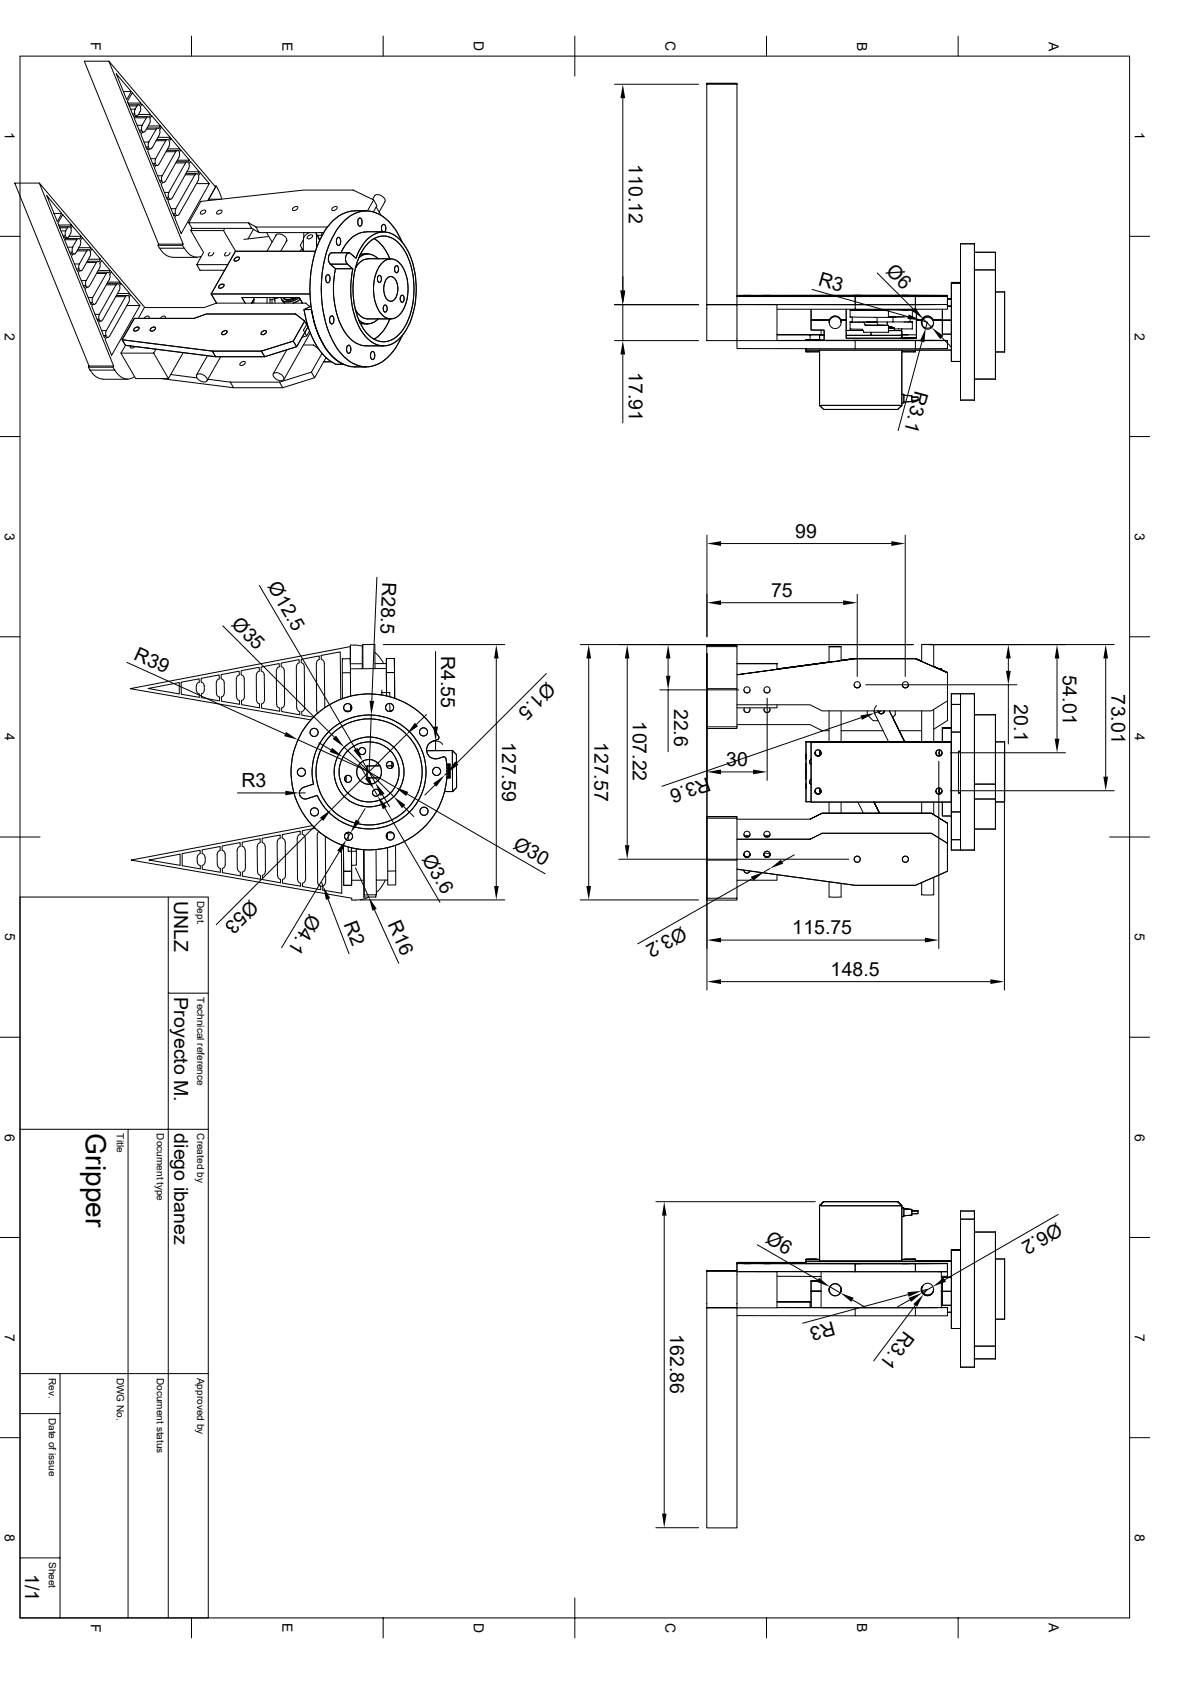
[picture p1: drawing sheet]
<svg xmlns="http://www.w3.org/2000/svg" width="297mm" height="420mm" viewBox="0 0 297 420" stroke-linecap="round" stroke-linejoin="round" font-family="sans-serif">
<g fill="none" stroke="#000" stroke-width=".25">
<path d="M5 14h276.9v390h-276.9zM27.2 15.3l18.5 45.7h-6.1M47.8 9v5M95.6 9v5M143.5 9v10M191.3 9v5M239.1 9v5M30.8 22.9h2l-3.8-4.5 2.6 6.5 1.2-2M32 25.7h3.2l-2.2-2.5-1.2 2.1 1.5 3.7 .4-.6M32.1 26.2h2.5M32.3 26.5h1.9l-.5 .8M32.6 27.3h1.1"/>
<path d="M33.1 28.4h.6M33.5 29.4h3M33.7 29.1h3.3M33.7 27.3l-.1 .5 .1 .6M33.8 29h.3M33.9 28.8l-.4 .7 1.5 3.7 .4-.7M34.5 28.6l-.3 .3-.4-.1M34.6 28.6h3l-2.2-2.6-.3 .7v1l-.6 1M34.7 32.5h.7M34.9 26.3l-.4-.1-.3 .3M35.2 25.7l-.4 .6M35.5 31.3l-.2 .6 .1 .6"/>
<path d="M35.5 33h.4M35.6 32.9l-.4 .7 1.5 3.7 .3-.6M36.4 36.7h.6M36.5 32.3h2.5M36.5 29.4l-1 1.9h-1.3M36.7 32h2.7M37.2 35.5l-.2 .6 .1 .6M37.2 37.2h.3M37.3 29.3l-.4-.1-.3 .3M37.4 29.6l.4-.7 2.2 2.6h-3M37.4 29.6l.1 .7-.2 .5-1.2 2.1h-.5M37.6 28.6l-.4 .7"/>
<path d="M37.9 36.9l-.3 .3-.3-.2-.4 .8 1.5 3.7 .3-.6M38.9 39.7l-.2 .5 .1 .7M38.9 35.1h2.5l-2.6 4.5h-1.2M39 32.3l-1.9 3.2h-1.2M39.1 34.8h2.7M39.8 33.7l-1.8 3.2M39.8 32.4l.1 .7-.1 .5M39.9 32.4l.4-.7 2.2 2.6h-3.1M40 31.5l-.3 .6-.4-.1-.3 .3M41.4 37.9h2.5l-3.4 6M41.6 37.5h2.7M42.2 36.5l-2.5 4.5"/>
<path d="M42.2 35.3l.1 .6-.1 .6M42.3 35.3l.4-.7 2.2 2.6h-3.1M42.5 34.3l-.4 .7-.4-.2-.3 .3M44.7 39.2l.1-.5-.1-.6 .4-.7 2.2 2.6h-3M44.7 39.3l-3.4 6M44.9 37.2l-.3 .5-.4-.1-.3 .3M153.4 21h21M155.4 24.5v48.1M176.4 21v55.1h7.5M176.4 21v-.2h7.5v.2M176.4 21h7.5M183.9 21v55.1h-7.5v8.9h7.5v2l29.5 .1v-2.1h-19.5"/>
<path d="M0 59h5M9.8 45.7l18.6 45.7h-6.2M13.5 53.3h1.9l-3.7-4.4 2.6 6.4 1.1-2M14.6 56.2h3.3l-2.2-2.6-1.3 2.1 1.6 3.8 .3-.6h-.6M14.8 56.6h2.4M14.9 56.9h1.9l-.4 .8h-1.2M16.2 59.9h3l-1.1 1.8h-1.2M16.3 59.6h3.3M16.4 57.7l-.1 .6v.6M16.4 59.4h.4M17.5 56.8l-.4-.2-.3 .3M17.6 58.3l.2-.6-.1-.6 .4-.7 2.2 2.6h-3.1"/>
<path d="M17.7 58.3l-.7 1-.5-.1-.4 .7 1.6 3.7 .3-.7h-.6M17.9 56.2l-.4 .5M20.3 59l-.4 .7-.4-.1-.3 .3M38.1 40.9h.6M38.9 41.3h.3M39.3 43.9h1.2M39.6 41l-.3 .3-.4-.1-.4 .7 1.5 3.7 .4-.5M39.8 45.1h.6M40.5 43.9l-.2 .5 .1 .7M40.5 45.6h.4M40.6 45.5l-.4 .6 1.5 3.7 .3-.5M41.2 45.3l-.3 .3-.3-.2"/>
<path d="M41.5 49.3h.5M42.2 48.1l-.2 .5 .1 .7M42.2 49.8h.3M42.9 49.4l-.3 .3-.4-.1-.3 .6 1.5 3.8 .4-.7M43.2 53.3h.6M43.6 54.4h.1M43.9 40.7h2.4l-4.2 7.3h-1.1M43.9 52.2l-.2 .5 .1 .6M43.9 53.8h.4M44 40.4h2.7M46.2 43.6h2.4l-4.7 8.5h-1.2M46.4 43.3h2.7"/>
<path d="M47 40.6l-.4-.2-.3 .3M47.1 42.1l.1-1.2 .3-.6 2.2 2.6h-3M47.1 42.1l-4.1 7.4M47.1 55.6h14.9l.8 1.4h-14.9M47.3 40l-.3 .5M47.6 57.6l3.2 5.4-1.7 3.1 .8 1.4h6.2M47.9 57l-.3 .6h8.2M49.5 45l-4.8 8.5-.3 .3-.4-.1-.4 .7 1.6 3.9 7-12.5M49.7 42.9l-.3 .6-.4-.1-.3 .3M49.9 43.1v.1M50 43.2l-.5 .7 .1 .6-.2 .5M50 43.1l2.2 2.7h-3.2"/>
<path d="M50.2 52.8l.6-.3h.4a.73 .73 0 0 1-.3 .8 .73 .73 0 0 1-.9-.1zM52.1 49.7l1.7-3-26.6-31.4h-6.2l18.6 45.7M52.1 49.7h3M52.1 49.7l-.2 .4M53.6 46.4h.4l-1.9 3.3M54 46.4l.9 1.9 .4 1.4M54.2 52.8l.7-.3h.4a.73 .73 0 0 1-.3 .8 .73 .73 0 0 1-.9-.1zM55.8 57.6l3 5.1M56.1 57l-.3 .6M62 55.6l1.9 1.1 .8 1.4-1.9-1.1M63.2 57.3l-1.3 2.3M63.9 56.7h17.8"/>
<path d="M64.7 58.1h16.1M66.5 58.1l1.4 2.4M67.1 59.1l-6.2 .7M68.8 58.9a1.28 1.28 0 0 1 2.1 0l.7 1-.2 .5M69 58.5l-2.4 4.2M73.2 51.9l.6-.3h.4a.73 .73 0 0 1-.3 .9 .73 .73 0 0 1-.9-.2zM75.7 59.9l-.8 1.4 .6 1h.2M75.8 58.1v1.2M76.8 59l.7-.4 .4 .1a.73 .73 0 0 1-.3 .8 .73 .73 0 0 1-.9-.1zM77 58.1h.1M77.1 58.1a2.07 2.07 0 0 0-1.4 1.6v3M78.8 58.1l.2 .5"/>
<path d="M78.9 58.3l.7 1.2M79.2 58.8h1.1M79.6 59.5l.1 .3M80.3 58.1v.8M83 51.9l.6-.3h.4a.73 .73 0 0 1-.3 .9 .73 .73 0 0 1-.9-.2zM84.1 59.5l.3-.2a1.13 1.13 0 0 1 .6 1 1.13 1.13 0 0 1-.6 1 1.49 1.49 0 0 1-.3-1.8zM88.6 52.6h2.8M88.6 52.7a9.2 9.2 0 0 0-7.4 4.7 30.4 30.4 0 0 0-2.5 24 15.3 15.3 0 0 0 6.7 9.4 9.8 9.8 0 0 0 6 .8M89.5 54.7l.2-.3a1.13 1.13 0 0 1 .7 1.1 1.13 1.13 0 0 1-.7 1 1.49 1.49 0 0 1-.2-1.8zM91.4 57.9h4.3M91.4 57.9a7.1 7.1 0 0 0-5.9 4.5l-.4 .7M91.7 52.6l1.6-2.7 .8 1.5-.9 1.5"/>
<path d="M93.3 49.9l-5.2-2.4h-12.2l-25.8 2.8-3 5.3 .8 1.4M93.3 59.6a9.5 9.5 0 0 1 4 5M93.5 48.9a1.75 1.75 0 0 1 2.6 1.3v.1M93.5 48.9l-.5 .9M93.9 51.7l1.1 1.9M95.4 57.8a1.06 1.06 0 0 1 .5-1.8 1.44 1.44 0 0 1 .2 1.9M96.1 50.3l-1.5 2.7M281.9 59h5M18.2 61.8l-.2 .5 .1 .6M18.2 63.4h.3M18.9 63.1l-.3 .3-.4-.1-.4 .8 1.5 3.7 .4-.7M19.1 67.1h.6"/>
<path d="M19.2 62.7h2.4l-1.8 3.2h-1.2M19.4 62.4h2.7M19.8 66l-.2 .5 .1 .6M19.9 67.6h.3M20 61.2l.2-.5-.1-.7 .4-.7 2.2 2.5h-3M20 61.3l-1 1.8M20.3 70.1h1.2M21.5 70.1l-.2 .5 .1 .6M21.5 71.8h.4M21.6 65.5h2.4l-2.5 4.6M21.6 71.6l-.4 .7 1.5 3.8 .3-.6h-.5M21.8 65.2h2.7"/>
<path d="M22.3 71.4l-.3 .3-.4-.1M22.4 64.1l-2 3.5-.5-.1-.4 .7 1.5 3.7 .4-.6h-.6M22.4 64.1l.2-.6-.1-.6 .4-.8 2.2 2.6h-3M22.7 61.8l-.3 .7-.4-.1-.3 .3M23.2 74.3l-.2 .6 .1 .6M23.2 76h.3M23.9 75.7l-.3 .3-.4-.1-.3 .6 1.5 3.7 .3-.5M24.1 68.3h2.4l-3.4 6h-1.1M24.2 79.7h.5M24.3 68h2.6M24.5 67.6h3l-2.1-2.6-.5 .7v1.1l-2.6 4.7M24.8 65.4l-.4-.1-.3 .3"/>
<path d="M24.8 78.5l-.2 .6 .1 .6M25.1 64.7l-.4 .7M26.5 71.1h2.5l-4.2 7.4h-1.1M26.7 70.8h2.7M27.4 68.5v1l-3.5 6.2M27.4 68.5l.4-.6 2.2 2.5h-3.1M27.5 67.6l-.3 .6-.4-.2-.3 .3M28.9 74.1h2.4l-4.8 8.4h-1.1M29.1 73.8h2.7M29.3 73.3h3.1l-2.2-2.6-.4 .6v1l-4.2 7.6-.3 .3-.4-.1-.3 .5 1.5 3.8 .4-.6M29.7 71l-.4-.1-.3 .3M30 70.4l-.3 .6"/>
<path d="M32 73.9l-.3-.1-.3 .3M32.1 75.4l.2-.5-.1-.6 .4-.7 2.3 2.7h-3.2M32.1 75.5l-4.8 8.4-.3 .3-.4-.1-.3 .7M32.4 73.3l-.4 .6M34.9 76.3l-7 12.4-1.7-3.9M35.9 79.5a.81 .81 0 0 1 1.4-.3l-.1 .3M36.2 76.8l-26.4-31.1h-6.1l18.5 45.7M39.4 61.3l.4 .7M39.6 61l-.2 .3h6.2l.1-.3M39.8 61.9a4 4 0 0 0 3.3 2.3M40 79.5a.81 .81 0 0 1 1.3-.3l-.1 .3M43.1 64.3h6.1"/>
<path d="M45.6 61.3l.3 .7h-6.1M46 61.9a3.5 3.5 0 0 0 4.2 2.1M49.1 66.1h7.8M52.4 63l-.4 .5a.62 .62 0 0 0 .6 .5 .62 .62 0 0 0 .6-.5l.1-.5M54.7 71.3l.7-.3h.4a.73 .73 0 0 1-.3 .8 .73 .73 0 0 1-.9-.1zM56.4 63l-.4 .5a.62 .62 0 0 0 .7 .5 .62 .62 0 0 0 .5-.5l.2-.5M58.6 64.6l.6-.4h.4a.73 .73 0 0 1-.3 .9 .73 .73 0 0 1-.9-.2zM58.8 62.7h19.9M58.8 62.7l-6.1 10.7M61.2 75.7l-.8-1.4h14.3l.8 1.4M63.4 74.7l-.6 1M63.4 74.3v1.4"/>
<path d="M66.7 74.3l-.1 1.4M67.4 74.3v1.4M67.9 74.8v.9M68.4 74.6l.2 .5v.6M68.5 74.6l.1 .5M69.7 74.3l-2.3 .6M70.1 74.3a1.49 1.49 0 0 0 2.1 1.1l1.2-.4 1.3-.7M70.3 74.8l.2 .4M70.5 75.2l.6 .5M71.6 60l-1.5 2.7M73.7 74.3a2.5 2.5 0 0 1-3 0 2.16 2.16 0 0 0 3 .2l.4-.2M74.9 74.7l-1.7 1"/>
<path d="M75.4 62.1l-.4 .6M75.4 75.6l-.1 .1M75.5 62.3l.2 .4M77.3 73.4h-24.6l1.4 2.3M77.4 76.6l-1.1-.9h-22.3l-3 1.1h-15l-1.5 2.7M77.6 76.5l-1.7 .8h1.8a21.3 21.3 0 0 0 6 12.4l2 1.3a4.7 4.7 0 0 1-3.9-1.3 20.7 20.7 0 0 1-5.9-12.4M79.7 60.1l-.7-1.5v3.3M81.4 68.8l.3-.2a1.13 1.13 0 0 1 .7 1 1.13 1.13 0 0 1-.7 1 1.49 1.49 0 0 1-.3-1.8zM82.4 66h4.3l1.3 1.1h-4.3zM82.4 79.1l.3-.2a1.13 1.13 0 0 1 .7 1 1.13 1.13 0 0 1-.7 1 1.49 1.49 0 0 1-.3-1.8zM83.7 67.1a21.6 21.6 0 0 0 2.8 16.4 6.3 6.3 0 0 0 4.9 2.9h4.3M87.1 63.1h-4.3a1.78 1.78 0 0 0-.5 2.6l.1 .2"/>
<path d="M88.7 77.3a3.8 3.8 0 0 0 3.1 2.3h5.7M88.8 64.4l-1.3-1.1a.82 .82 0 0 0-1 .1 .82 .82 0 0 0-.2 .9v.9l.4 .7M88.9 64.5a9 9 0 0 1 6.2-6.5 6.6 6.6 0 0 1 6.3 3.9 22.1 22.1 0 0 1 0 20.5 6.6 6.6 0 0 1-6.3 3.9 8.3 8.3 0 0 1-5.9-5.5 23.1 23.1 0 0 1-1.1-13.7M89.5 64.3a3.3 3.3 0 0 1 4.9 .3M91.8 63.4l-1.9 .2M91.8 64.6h5.7M91.8 64.6a3.8 3.8 0 0 0-3.1 2.4M91.9 60.7a5.1 5.1 0 0 1 8.2 .6 19.3 19.3 0 0 1 2.8 15.4 11.6 11.6 0 0 1-5.2 8.2 5.2 5.2 0 0 1-6.3-1.9 19.3 19.3 0 0 1-2.8-15.4 13.4 13.4 0 0 1 3.3-6.9zM94.4 79.6a3.3 3.3 0 0 1-4.9 .3M94.5 68.8a.89 .89 0 0 1 .8 .6 .89 .89 0 0 1-.3 1l-.1 .1a.89 .89 0 0 1-.8-.6 .89 .89 0 0 1 .3-1zM95.4 65.7a2.9 2.9 0 0 1 4.7 .4 11 11 0 0 1-.4 12.5 2.9 2.9 0 0 1-4.7-.5 11 11 0 0 1 .4-12.4zM96 76.2a.89 .89 0 0 1 .7 .6 .89 .89 0 0 1-.3 1l-.1 .1a.89 .89 0 0 1-.7-.6 .89 .89 0 0 1 .2-1z"/>
<path d="M96.6 69.5a1.32 1.32 0 0 1 2.3 .6 4.4 4.4 0 0 1-.8 5 1.52 1.52 0 0 1-2.1-1.4 4.6 4.6 0 0 1 .6-4.2zM97.3 79.6a9.5 9.5 0 0 1-4 5.1M98.8 66.4a.89 .89 0 0 1 .7 .6 .89 .89 0 0 1-.2 .9l-.2 .2a.89 .89 0 0 1-.7-.7 .89 .89 0 0 1 .3-.9zM100.2 73.7a.89 .89 0 0 1 .7 .7 .89 .89 0 0 1-.2 .9l-.2 .1a.89 .89 0 0 1-.7-.6 .89 .89 0 0 1 .3-.9zM100.4 60.5a12.8 12.8 0 0 0-6.6-7.4 7.9 7.9 0 0 0-9.1 3.5 28.5 28.5 0 0 0-4.1 21 19.9 19.9 0 0 0 6.1 12.2 7.1 7.1 0 0 0 10.1-.6l2-2.3 1.6-3.1M155.4 76.1v8.9M174.4 76.1h-21M183.9 74h48.6M183.9 74h29.5v2.1l-29.5-.1M183.9 76.1v8.9h10M183.9 76.1h10M183.9 73.7l52.6 .1"/>
<path d="M183.9 73.8h18.3v.2M185.6 76h1.6M185.6 73.7h1.6zM185.6 74h1.6zM190.6 73.7h1.6zM190.6 74h1.6zM191.1 76h.5M193.9 76v9M202.2 73.8h3v.2M202.4 77.2v2.7h4.6M202.6 72.3l24.1 6.8M205.2 73.8h27.3v.2"/>
<path d="M207 79.9h-4.6v2.5h3.3v2.5l-4.5 .1M207 79.8h.1M207 79.8v.1M207.1 79.9l-.1 .5M209.8 79.9h1.4v4.6h17.5v-4.6h1.3M209.8 79.9l.1 .7M209.9 79.8l-.1 .1M211.2 77.2v2.7h-1.3a1.53 1.53 0 0 0-1.5-1 1.53 1.53 0 0 0-1.4 1M212.2 77.4v1.8h6.2h3.3v-1.7M212.2 77.4l9.5 .1zM212.7 79.2v1.2M213.1 73.7h1.7z"/>
<path d="M213.1 74h1.7zM213.2 77.4h1.6zM213.4 74h15.1v2.1h-15.1v1.1h-19.5M218.1 77.3l9.6 .1zM218.1 77.3v.1M218.9 68.2l9.1 9M219.2 77.3h1.6zM219.2 77.5h1.6zM221.7 79.2h1.2M221.7 79.1h1.9M222 79.1h.1M222.9 79.2v1.2h-4v-1.2"/>
<path d="M225.1 77.4h1.6zM225.2 73.7h1.5zM225.2 74h1.5zM225.6 79.1l-2.7 .1M227.2 79.1v1.2M227.7 77.4v1.7h-6M228.5 74h8v2l-8 .1v1.1h-15.1M228.7 77.2v2.7h1.3M230 79.9a1.53 1.53 0 0 1 1.5-1 1.53 1.53 0 0 1 1.4 1M230 79.8h.1M230 79.8v.1M230.1 79.9v1"/>
<path d="M230.5 79.7l2.1 2.1M230.5 79.3a1.48 1.48 0 0 0 .3 2.5M230.8 79l-.7 .8-.1 .9M232.5 74h4M232.5 73.8h4v.2M232.9 79.9h2.3M232.9 79.8h.1M235.2 80v3.4h2.2M235.2 80h2.2M235.2 77.2v2.8M236.5 74.6h.9M236.5 74.7h.9"/>
<path d="M236.5 76v1.2h-8M237.4 76.5h-.9M239.7 60.9h3.5v39h-3.5zM239.7 70.5h-2.3v.2h2.3v19.6h-2.3v-19.6M243.2 63h5.3v4.4M243.2 67.4h5.3M248.5 72.9h2.2v15h-2.2M248.5 67.4v27.3h-5.3M22.2 91.4l-.1 .3h6.1l.2-.3M22.5 92.4a4 4 0 0 0 3.2 2.3M24.8 80.2h.4M25.7 94.7h6.1"/>
<path d="M25.8 83.8h.7M26.2 84.8h.1M26.5 82.6l-.1 .5 .1 .7M26.6 84.2h.3M28.2 91.7l.4 .7h-6.1l-.4-.7M28.6 92.4a3.5 3.5 0 0 0 4.6 1.9l.4-.3M30.2 88.2h8.2M30.5 84.8l22.5 2.9 .8 1.4-22.5-2.9M31.3 86.2l-1.1 2 3.7 6.3h8.1M32.6 86.4v.2a.62 .62 0 0 0 .6 .4 .62 .62 0 0 0 .5-.5M33.5 82l.7-.3h.4a.73 .73 0 0 1-.3 .9 .73 .73 0 0 1-.9-.2zM36.8 86.9h.3"/>
<path d="M37.6 82l.7-.3h.4a.73 .73 0 0 1-.3 .9 .73 .73 0 0 1-.9-.2zM38.9 87.2l-.5 1M40.2 94.5l18.1 2.3-.8-1.4M42.6 93.5l6.5 .9M45.7 88.1l-3.7 6.4-3.6-6.3M49.2 93.5a1.96 1.96 0 0 1 2.5 1.4 1.47 1.47 0 0 1-2.4-.4l-.3-.4zM51.8 88.8l-2.7 4.8M51.9 94.7l5.6 .7M53 87.7h12.2l.9 1.4h-12.3M55.1 89.1l-3.5 6M55.5 82.9l.6-.4 .5 .1a.73 .73 0 0 1-.4 .8 .73 .73 0 0 1-.9-.1zM57.5 95.4h12.3l.8 1.4h-12.3"/>
<path d="M60 90.6l.7-.3h.4a.73 .73 0 0 1-.3 .8 .73 .73 0 0 1-.9-.1zM65.2 87.7l8-2.5 .8 1.4-7.9 2.5M65.3 82.9l.7-.4 .4 .1a.73 .73 0 0 1-.3 .8 .73 .73 0 0 1-.9-.1zM68.4 93.2a1.96 1.96 0 0 1 2.5 1.4 1.47 1.47 0 0 1-2.4-.4l-.3-.4zM69.8 95.4l7.9-2.5 .8 1.4-7.9 2.5M71.6 87.3l-3.4 6M73.2 85.2l2.8-5 .9 1.4-2.9 5M75.7 86.1h2.6l1.2 1.1M76 80.2l-2.2-1.8h-22.3l-3.1 1.1h-14.9l-3 5.3 .8 1.4M76.7 80.8l-1 1.7 .8 1.4-1.1 .3M77.3 82.6l-.8 1.3M77.4 83.1l-6.6 11.7"/>
<path d="M80.4 88.2l-2.7 4.7M80.8 90.3h1.9M81.3 89.2l.1 .1-2.9 5M86.7 86.4l.3-.2a1.13 1.13 0 0 1 .6 1 1.13 1.13 0 0 1-.6 1 1.49 1.49 0 0 1-.3-1.8zM89.9 80.6l1.9 .3M92.6 88l.3-.2a1.13 1.13 0 0 1 .7 1 1.13 1.13 0 0 1-.7 1 1.49 1.49 0 0 1-.3-1.8zM153.4 85h21M155.4 88.5v17.1M193.9 85h42.6M193.9 83.6h8.3v1.2M202 84.9h1.6zM202.2 83.6l3 .1"/>
<path d="M204.6 87.4v13.8M204.6 84.8l-3.4 .1M204.9 82.4v1.2h-11M205.2 83.6h.5M205.7 83.7h-1.1v1.2h.2M206.9 80.4v.2M211.2 83.7h6.2M211.2 82.5h4.2M212.2 80.4v1.8h3.1l.3 .8h6.1v-1.8M212.7 80.4h-.5h6.6h-2.5M212.7 80.4h6.2M213.1 85h1.7z"/>
<path d="M213.4 85h15.1v2.1h-15.1M215.6 80.4l.3 .8h5.8h-2.5l-.4-.8M215.9 81.2h3.3M216.5 80.4h.1M217.4 83v.7h7.7M217.9 80.4h.1M218.4 80.4h.1M219.2 81.2h1.6zM221.4 80.4v.8M221.5 80.4l-.1 .2M221.7 81.6h.9h-.9M222.6 81.6v.3h-.9h1.5h-.6"/>
<path d="M223.2 81.9v.6h-1.5M223.2 82.5l1.8 .1 .1 1.1M224.9 84.4h.2M225.1 82.1l-.2 .5M225.1 87.4v13.8M225.1 98.5h.5v2.1h-.5M225.1 98.5h.5M225.1 83.7v.7M225.1 84.3h3.6M225.1 83.6h3.6M225.2 83.6h1.5zM225.2 85h1.5z"/>
<path d="M225.6 98.7l2 .1zM226 84.4h1.6zM227.2 80.3l.5 .1h-2.1M227.2 80.3l-4.3 .1M227.6 99.2h1.5zM227.6 99.2h1.5v.7h-1.5M227.6 98.8v1.4l-2 .2M227.7 80.3v1.8h-4.5M228.5 87.4v.4h-3.4M228.5 85h8v2l-8 .1M230 80.4l.1 .4M230 80l1.4 .4-.3 1.5"/>
<path d="M230.1 85.3l-5.9 22.2M232.8 81.2a1.53 1.53 0 0 1-2.2 .5M233 80.6v.1M235 84.2l2.5 2.5M237.4 87.4h-36.2v-.4v.8h3.4M0 109h5M204.6 101.3l.1 .1 .3-.1M204.7 101.3l.9 .9h18.5l.9-.9M205 101.2h19.7M224.7 101.3l.3 .1 .1-.1M281.9 109h5M176.4 133.6v25.4"/>
<path d="M180 135.7h42.5M225.9 133.6v35.3M0 159h5M55.6 156.3l27.8 27.8M64.7 146.2l24 40.8M94.1 144.1l-1.3 30.9M180 150.5h30.4M214 148.4v20.5M281.9 159h5M31.7 165.4l39.5 17.9M37 171.9l7.7-1.5v2.9zM49 171.3v1"/>
<path d="M49 172.3l.4 .8 .3 .2M49.7 170.3v-.8l-4.5 .8 .1 3.1 4.4 .7v-.8M49.7 170.3l-.3 .2-.4 .8M50.2 173.3v.9l4.6 .8v-.9M50.2 170.3l.4 .2 .4 .8M51 172.3l-.4 .8-.4 .2M51 171.2v1.1M54 170.4l.1 3.1 .6 .5M54.7 169.5v-1l-4.5 .9v.9M54.7 169.5l-.3 .2-.4 .7M55.2 169.5l.7 .5 .1 3.1M56 173.1l-.4 .8-.4 .1 .1 1.1 4.5 .8v-.9"/>
<path d="M59 169.5l.1 4.5 .3 .8 .4 .1M59.7 168.5v-.9l-4.5 .8v1.1M59.7 168.5l-.3 .2-.4 .8M60.2 168.5l.4 .2 .4 .8M60.3 175v.9l4.5 .8v-.9M61 169.4v4.6l-.3 .8-.4 .1M64 168.5l.1 6.3 .3 .8 .4 .2M64.7 167.6v-1l-4.5 .9v1M64.7 167.6l-.4 .2-.3 .7M65.2 167.6l.4 .2 .4 .7M65.3 175.8v1l4.5 .8v-.8M66 168.5v6.3l-.3 .8-.4 .2"/>
<path d="M69 167.4v8.5l.4 .7 .4 .2M69 167.4l.1-.4 .6-.5v-.8l-4.5 .8v1.1M70.2 166.5l.4 .2 .4 .7v8.5l-.3 .7-.4 .2M70.3 176.8v.9l4.5 .8v-.8M74 166.4l.1 10.3 .3 .8 .4 .2M74.7 165.4v-.7l-4.5 .9v.9M74.7 165.5l-.4 .2-.3 .7M75.2 165.5l.4 .2 .3 .7 .1 10.3-.3 .8-.4 .2M75.3 177.7v.9l2.9 .5M79 165.6l.1 12.1 .1 .4M79.7 164.6v-.8l-4.5 .8v.8M79.7 164.7l-.4 .1-.3 .8"/>
<path d="M80.1 163.7h.1M80.2 163.7v.9M80.2 163.7l4.7-.9 .1 11.7M80.2 164.7l.4 .1 .3 .8 .2 11.1M86.1 177.5h1.4M87.4 165.7h3M87.5 167l8.9-.1v1M87.5 167v1M87.5 167l-.1-2.5h-2v3.5M87.5 173.8v-5.8h-2.1l.1 6.4M87.5 176v1.5M87.5 176.7h.3"/>
<path d="M90.6 161.5h-.2v5.5M90.6 161.3l-3.1-.2v4.6l-.1-4.2-54.9 10.5 45.1 7.7M90.6 167v-6l1.9-.1h1.1v6.1M92.7 178.5l-.6 14.2-17.8-8M93.6 162.9l1.2 1.3 .9 1.5M93.6 165.7h2.8M95.3 173.5v-.6h2v1M95.3 172.3v.6M95.7 161h30.3M96.4 166.9v-2.5h2l.1 3.5M96.5 173.7l-.1-5.8h2.1v6.4M97.3 175.6v2.1"/>
<path d="M97.3 177.4h.6M106.4 178.4l-2.5 2.5M108.7 162.7v18.7M123.9 164.4v56.8M136.4 168.2l-22.4 22.3M146.9 164.4v56.8M156.5 164.4v46.6M164.7 172.3h19.7M166.8 164.4v4.3M166.8 172.3v15.4M176.4 161.5h7.5v10.5h-7.5zM176.4 161.5v-.4h7.5v.4"/>
<path d="M176.4 172v9.5M176.4 161.1h7.5M176.4 163.2v84M183.9 172v9.5h-7.5M183.9 165.7h10h-10M185.7 172.3a.76 .76 0 0 0 .7 .7 .76 .76 0 0 0 .8-.7M185.7 177.2a.76 .76 0 0 0 .7 .7 .76 .76 0 0 0 .8-.7M185.8 176.7a.76 .76 0 0 0 .6 1.2 .76 .76 0 0 0 .7-1.2M190.7 172.3a.76 .76 0 0 0 .7 .7 .76 .76 0 0 0 .8-.7M190.7 177.2a.76 .76 0 0 0 .7 .7 .76 .76 0 0 0 .8-.7M190.8 176.7a.76 .76 0 0 0 .6 1.2 .76 .76 0 0 0 .7-1.2M191.5 174.3v20.6"/>
<path d="M193.9 176v.7h-10M193.9 165.7v1.4M193.9 167l13-1.7-13 1.8M206.9 177.5l.1 7.8M206.9 161.5v3.9M206.9 161.5h3zM209.9 161.5v3.5M209.9 177.5v7.8M213.2 171a.76 .76 0 0 0 .8 .7 .76 .76 0 0 0 .7-.7M213.4 164.5h15.1zM213.4 164.4h15.1zM213.4 164.5l-29.5 4 29.5-4"/>
<path d="M213.4 164.4l-3.5 .5M214.9 179.2l-49.7 17.1M216.1 171h37.7M216.5 177.5v1l1.4 1.5h1.3M218.2 177.5l.2 .8 3.4 7M218.8 176.2l-.6 .9 .1 1.1M219.2 177.5a.76 .76 0 0 0 .8 .7 .76 .76 0 0 0 .7-.7M220 177.5l-1.7 .6M222 177.5l3.8 7.8M222.8 179.2l2 4M222.8 179.1l2 4.1M223.4 177.5v1l-.6 .7"/>
<path d="M225.2 171a.76 .76 0 0 0 .8 .7 .76 .76 0 0 0 .7-.7M227.9 161h-83.1M228.5 164.5l8 3.5-8-3.5M228.5 164.4l1.5 .7M230 160.9l3 .1zM230 177.5v7.8l-1.3-.1M230 161v4.2M232.1 161h46M233 161v5.5M233 177.2v8.1M233 166.4l1.2 .5M234.1 166.9l.8 .1"/>
<path d="M234.2 167h.7v.3M235 167.3l1.5 .6v7.1M236.5 175l-4 2.5h-27.3l-3-1.5h-18.3M236.5 175v4.9l-3.5 2.2M237.4 175.9v6.9h2.3M243.2 178.5h5.3v17.3h-5.3M251.7 164.4v3.1M251.7 171v14.8M263.8 164.4v20M276 164.4v29.5M59.3 198h11.9M74.7 198h1.5"/>
<path d="M78.2 195.8l-2.5 .8a1.47 1.47 0 0 0-.9 1.9 1.47 1.47 0 0 0 1.9 .9l2.4-.8M78.2 195.8a14.2 14.2 0 0 1 17.3-16.8 14.2 14.2 0 0 1 7.6 22.9 14.2 14.2 0 0 1-23.9-3.3M79.5 185.5l3.1 1.7M85.6 189l13 7.5M85.9 186.6l12.4 12.3M86.4 193.8v1.4M89.8 191.1l1.8 3M90.5 190l3.2 5.5M93.4 197.2l.9 1.6M94.8 191.2l-3.2 .1v2.9h3.3M95.5 198.5l1.7 3M96.4 191.2h1.4"/>
<path d="M97.8 190.3v1.4M101.5 183.4l-18.8 18.7M101.6 198.2l34.5 20M106.5 187.5l6.4-.1 .1 .1M107.4 185.5a2.27 2.27 0 0 1 3.1 .4M108 185.1a2.24 2.24 0 0 0-1.4 2.9 2.24 2.24 0 0 0 2.8 1.4l1.3-.4M108 185.1l1.3-.5 .3-.4a19.5 19.5 0 0 0-31-5.3 19.5 19.5 0 0 0 4.3 31.1 19.5 19.5 0 0 0 28.4-13.7 12.6 12.6 0 0 0-.2-7.2l-.4-.1M108.5 196l-2.5 2.5M108.7 185v2.2M111.5 190.8h.8l.1 3.5h-.9M111.5 191.6v.3M111.5 192.4v.3"/>
<path d="M111.5 193l-.5 .5M111.5 191.1h.5M111.5 191h.6M111.6 193.1v.4M112 191.1v2.8h-.4M112 191.1l.1-.1v3.1M112 193.9l.1 .2h-.6M113 197.2l.1 .3M113 187.5l-.1 .2v9.6M113 187.5l.9 .9 .1 8.2-1.1 1.1h-1.9M176.4 181.5v.4h7.5v-.4M180 192.7h8"/>
<path d="M183.9 180.9h18.3l3 1.6h1.7M201.2 185.2l5.8 .1M201.2 185.2v15h1.2M201.2 185.2h5.7M201.2 194.5h.1M201.2 195.7h.1M201.2 189.5h.1M201.2 190.8h.1M201.2 196.7v.1M201.2 188.3v.2M201.2 188.4v.1M202.5 194.5a.75 .75 0 0 0-.4 .7 .75 .75 0 0 0 .4 .7l-.4-.7"/>
<path d="M202.5 189.5a.75 .75 0 0 0-.4 .7 .75 .75 0 0 0 .4 .7l-.4-.7M203.4 188a.76 .76 0 0 0 .8 .8 .76 .76 0 0 0 .7-.8M203.4 197.5a.76 .76 0 0 0 .8 .7 .76 .76 0 0 0 .7-.7M204.6 197.4l.3 .3M204.6 196.8v.9h.2M204.6 188h.1M204.6 197.2h.1M204.6 187.8l.2-.3h-.2v1.2M207 185.3h.1M209.9 185.2h11.8M209.9 185.3h27.5M209.9 185.3h-7.5h35v15h-35v-15"/>
<path d="M209.9 182.5h10.5M211.2 185.2l-1.3 .1M224.4 182.5h5.6M224.5 182.5h.1M224.8 183.2l1 2.1M225.8 185.2h4.2M230 185.3h.1M233 185.2h2.2M233.6 197.5a.76 .76 0 0 0 .8 .7 .76 .76 0 0 0 .7-.7M233.6 188a.76 .76 0 0 0 .8 .8 .76 .76 0 0 0 .7-.8M234.3 190.1v46.8M234.4 188l.4 .6"/>
<path d="M234.4 197.5l.4 .6M234.7 187.4a.76 .76 0 0 0 0 1.3M234.7 196.8a.76 .76 0 0 0 0 1.4M235.2 181.7l2.2 .1h-2.2v3.5h-2.3M235.2 181.7v.1M237.2 197.4h40.9M237.2 188h28.7M237.4 182.8v19.9h2.3M239.7 187.6h-.5v10.4h.5M239.7 197.9h-.5M243.2 199.5h5.3M248.5 185.3h2.2v14.9h-2.2"/>
<path d="M248.5 199.5v7.5h-5.3M248.5 195.8v3.7M250.7 187.3v59.9M0 209h10M37.2 214.8l7.8-1.5v2.8zM49.2 214.1l.1 1.5 .7 .5M50 213.1v-.8l-4.5 .8v3.1l4.5 .8v-.8M50 213.1l-.4 .2-.4 .8M50.5 216.2v.8l4.5 .8v-.9M50.5 213.1l.3 .2 .4 .8M51.2 215.2l-.4 .7-.3 .2M51.2 214.1v1.1"/>
<path d="M54.2 213.3v2.6M54.3 215.9l.3 .8 .4 .1M54.9 212.3v-.9l-4.4 .8v.9M54.9 212.3l-.3 .2-.4 .8M55.5 212.3l.3 .2 .4 .8M55.5 216.9v1l4.5 .8v-.9M56.2 213.2v2.9l-.3 .6-.4 .1M59.2 212.3v4.5M59.3 216.8l.3 .8 .4 .2M59.9 211.3v-.9l-4.4 .8v1.1M59.9 211.3l-.3 .2-.4 .8M60.5 211.3l.3 .2 .4 .8"/>
<path d="M61.2 216.8l-.3 .8-.4 .2v1l4.5 .7v-.9M61.2 212.3l.1 4.5M64.3 217.6l.3 .8 .4 .2M64.9 210.4v-1l-4.4 .9v1M64.9 210.4l-.3 .2-.4 .7 .1 6.4M65.4 210.4l.4 .2 .4 .7M65.4 210.4v-1.1l4.5-.8v.8l-.6 .5-.1 .4 .1 8.5M65.5 218.6v1l4.5 .8v-.8M66.2 217.6l-.3 .8-.4 .2M66.2 211.3l.1 6.3M69.3 218.7l.3 .7 .4 .2M70.5 219.6v.9l4.6 .8-.1-.7"/>
<path d="M71.2 210.2v8.5l-.3 .7-.4 .2M74.3 219.6l.3 .7 .4 .2M74.9 208.3v-.8l-4.5 .9v.9l.4 .2 .4 .7M74.9 208.3l-.4 .2-.3 .8 .1 10.3M75.4 208.3l.4 .2 .4 .8M76.2 209.2l.1 10.4M76.2 219.6l-.3 .7-.4 .2M77.9 206.2l-45.2 8.6 55.1 9.5v.4l2.7-.1 1.6-.6M78.6 206.8l-3.2 .6v.9M79.2 208.4l.1 11.9a.93 .93 0 0 0 1.3 .9M79.5 207.6l-.3 .8M80.3 204.6l-26.3 26.3"/>
<path d="M81.2 208.9l.1 11.4M84.7 212.7l-14.4 23.9M85.2 211l.1 12.1-4.7-.9M85.7 211.2l.1 6.4M85.8 217.6h2v3.5h-2zM86.9 208.1h-.6M86.9 211.5v1.1h2v3.4l-1.1 .1M86.9 207.8v2M87.5 207.9l-1.1 1.8M87.7 211.8l.1 5.8M87.8 219.8h3M88.7 216.7l3.3 7.3"/>
<path d="M88.9 212v.6M90.7 212.2l.1 11.8h3v-.6M91.1 201.9l-1.8 3M93.9 212.2v11.2l-2.7 .1h-.3v-11.3M93.9 219.8h2.9M96.1 201.8l13.7 23.5M96.1 219.8l-.9 1.6-1.3 1.4M96.4 208.7h.3M96.7 208v1.5M96.7 211.7l.1 5.8M96.7 208h1.4M96.8 217.5h2v3.5h-2z"/>
<path d="M98.7 211.1l.1 6.4M100.8 201.4l2.5 2.5M154.4 214.5h57.4M176.4 204.3h7.5v10.5h-7.5zM176.4 204.3v-.4h7.5v.4M176.4 214.8v9.5M176.4 203.9h7.5M183.9 214.8v9.5h-7.5M183.9 204.6h18.3zM183.9 209.6h18.3l3-1.5h27.3l4 2.5M185.7 208.3l.1 .4M185.7 213.3a.76 .76 0 0 0 .7 .7 .76 .76 0 0 0 .8-.7"/>
<path d="M185.7 213.3a.76 .76 0 0 0 .7 .8 .76 .76 0 0 0 .8-.8M185.7 217.3a.76 .76 0 0 0 .6 .7 .76 .76 0 0 0 .9-.5 .75 .75 0 0 1-.9 .6 .75 .75 0 0 1-.6-.8zM185.8 208.7h1.3M185.8 208.8h1.3M187.2 208.3l-.2 .4M187.7 219.4l-28.5 16.3M190.7 213.3a.76 .76 0 0 0 .7 .7 .76 .76 0 0 0 .8-.7M190.7 213.3a.76 .76 0 0 0 .7 .8 .76 .76 0 0 0 .8-.8M190.7 208.3l.1 .4M190.7 213l1.5 .2M190.8 208.7h1.3M190.8 208.8h1.3"/>
<path d="M191.1 218l.4 .1M192.2 216.9l-1.4 .8M192.2 208.3l-.2 .4M193.9 218.4v1.4h-10M198.2 213.4l-3 1.8M205.2 203l27.3 .1zM205.2 203l-3 1.6 3-1.5M206.9 200.3v2.7M209.9 200.3v2.7M214.1 200.3l1.4 2.7M218.1 200.3l1.4 2.7M219.2 202.3h.1"/>
<path d="M230 200.3v2.7M232.5 203l4 2.5v5.1M232.5 203.1l4 2.5M233 219.1v4.3h-3v-3M233 200.3v3.1M235.2 200.3v3.5h2.2M236.5 210.6v7l-8 3.5h-15.1l-29.5-4.1M237.4 202.7v7h2.3v2.6v-39.1v2.7h-2.3v-2.7h5.8v39.1h-5.8v-2.6M276.9 209h10M5 224h47v180M42 224v180M75.5 220.6v.8l4.6 .8v-.9"/>
<path d="M80.3 220.3l.3 .9M80.5 222.2h.1M80.6 221.3v.9M81.2 220.3l-.3 .8-.4 .1M81.9 224.5l5.2 13.7M89.9 224.7h36.1M93.5 227.2l6 13.3M144.8 224.7h29.6M176.4 224.3v.4h7.5v-.4M180 234.7h50.8M206.9 220.2v3.8h3v-3.4M0 259h5"/>
<path d="M42 248h10M180 245.1h67.2M281.9 259h5M5 282h47M32 282v122M0 309h5M163.7 300.1h39.8M165.8 303.5v74.5M176.4 317.5v9h7.5M176.4 317.5h.1M176.4 317.5h7.6M183.9 317.2h-7.5v.3"/>
<path d="M183.9 315.3h17.3h-17.3v.2h52.6v2M185.6 315.3h1.6zM185.6 315.5h1.6zM189 310.8l15.1 8.8M190.6 315.3h1.6zM190.6 315.5h1.6zM193.9 318.7h11M201.2 314.5h.1M201.2 314.9h36.2M201.2 314.5h3.4M201.2 314.5v1M201.2 314.5h.8z"/>
<path d="M202 314.5h1.9zM203.4 319.8h1.5zM203.4 319.9h1.5zM204.6 301v13.9M204.7 301l-.1 .1M204.7 300.9l.3 .2 19.9-.1-.8-1 1 1v13.9M204.7 300.9l-.1 .1M204.9 319.9h-2.5v2.5M204.9 319.8l-2.5 .1M204.9 317.5v9h30M205.6 300v.1M213.1 315.5h1.7z"/>
<path d="M213.4 315.6h15.1v1.9h-15.1zM213.4 315.6l-29.5-.1v2h29.5M224.1 300.1h-18.5l-.9 .8M224.1 300h-18.5l-.9 .9M225 301l.1 .1M225.1 301.6h.5l-.5 .1M225.1 314.5h3.4M225.2 315.5h1.5zM225.6 301.7v2.1h-.5M225.8 314.5h1.9zM227.6 302.3h1.5v.8h-1.5M227.6 302.3h1.5z"/>
<path d="M227.6 302l-2-.2 2 .2v1.4l-2 .2M227.7 314.5h.8zM228.5 317.5h8M228.5 314.8h8.9M228.5 314.5h-.5h.5v.4M234.2 317.5h.7v9M234.3 314.9h1.6zM234.3 314.8h1.6zM235.2 318.9h2.2h-2.2v3.6M236.5 315.5l-8 .1M236.5 317.5v1.2h-1.5M237.4 312.2h2.3v19.5h-2.3z"/>
<path d="M239.7 304.5v36.9h3.5v-36.9M239.7 304.4v-2h3.5v2.1M239.7 312h-2.3v.2M239.7 304.4v.1M239.7 304.4h3.5M243.2 307.6h5.3v28.5M248.5 314.4h2.2v15h-2.2M264.1 303.2l-28.3 16.3M281.9 309h5M176.4 326.5h7.5M183.9 326.5v-9h10v9.1h-10v54.9h-7.5v-54.9M183.9 328.5h29.5"/>
<path d="M193.9 326.5h11M193.9 326.5l19.5 .1M193.9 325.1h8.3M193.9 325h8.5M202.4 322.4v4.1M202.4 325.1h-.2v1.4M204.9 322.4h-2.5M206.9 322l.4 .9M206.9 321.9v.2M207 322.4l.1 .1M207.1 321.3l-.1 .6M207.1 321.3l2.7 1.5"/>
<path d="M209.8 321.3l.1 .8M210 322.4l-.2 .1M210 322l-.4 .9M212.8 324.6l3 1.7M213.4 326.6h15.1v1.9h-15.1zM226.6 323.3l-26.3 7.1M227.1 324.6l-3.1 1.7M228.4 326l-10.3 13.8M230 322a1.53 1.53 0 0 0 1.3 1.5 1.53 1.53 0 0 0 1.7-1.1M230 322.4h.1M230 321.9v.5M230 322.3l1.4-.4-.9 1.3"/>
<path d="M230 321.4v.5M230 321.3v1M230 322.4a1.53 1.53 0 0 0 2.6 .6M230.1 322.4l.7 .8M230.1 321.3v1.1M230.4 320.9a1.53 1.53 0 0 0 .4 2.5 1.53 1.53 0 0 0 2.2-1.2M232.8 321.3l-2.7 1.5M233 322.4h.1M233 321.9h.1M234.2 326.5l-5.7 .1M235 326.5h1.5v2h-8M235 326.5h1.5"/>
<path d="M235.2 322.4h-.3M235.2 322.5v3.4h2.2M236.5 327.7h.9M237.4 322.5h-2.2M248.5 336.1v3.2h-5.3M248.5 336.1h-5.3M0 359h5M5 353h10M5 343h47M15 343v61M281.9 359h5M5 389h10"/>
<path d="M143.5 399v10M163.7 381.5h10.7M47.8 404v5M95.6 404v5M191.3 404v5M239.1 404v5"/>
<circle cx="208.4" cy="80.6" r="1.49"/>
<circle cx="231.5" cy="80.7" r="1.49"/>
<circle cx="86.8" cy="176.7" r="1.02"/>
<circle cx="97.2" cy="176.7" r="1.02"/>
<circle cx="186.4" cy="172.3" r=".77"/>
<circle cx="191.4" cy="172.3" r=".77"/>
<circle cx="213.9" cy="171" r=".77"/>
<circle cx="226" cy="171" r=".77"/>
<circle cx="75.2" cy="192.8" r="1.02"/>
<circle cx="78.4" cy="182.9" r="1.02"/>
<circle cx="86.9" cy="194.5" r=".88"/>
<circle cx="90.4" cy="187.5" r=".88"/>
<circle cx="92.1" cy="192.7" r="7.5"/>
<circle cx="92.1" cy="192.7" r="3.1"/>
<circle cx="92.1" cy="192.7" r="13.3"/>
<circle cx="92.1" cy="192.7" r="8.7"/>
<circle cx="93.8" cy="198" r=".88"/>
<circle cx="97.3" cy="191" r=".88"/>
<circle cx="105.7" cy="182.8" r="1.02"/>
<circle cx="109" cy="192.6" r="1.02"/>
<circle cx="204.2" cy="197.5" r=".77"/>
<circle cx="204.2" cy="188" r=".77"/>
<circle cx="234.4" cy="197.5" r=".77"/>
<circle cx="234.4" cy="188" r=".77"/>
<circle cx="78.5" cy="202.7" r="1.02"/>
<circle cx="87" cy="208.8" r="1.02"/>
<circle cx="97.4" cy="208.7" r="1.02"/>
<circle cx="105.8" cy="202.6" r="1.02"/>
<circle cx="186.4" cy="213.3" r=".77"/>
<circle cx="186.4" cy="208.3" r=".77"/>
<circle cx="191.4" cy="213.3" r=".77"/>
<circle cx="191.4" cy="208.3" r=".77"/>
<circle cx="213.9" cy="214.5" r=".77"/>
<circle cx="226" cy="214.5" r=".77"/>
<circle cx="208.5" cy="322.1" r="1.49"/>
<circle cx="208.5" cy="322" r="1.53"/>
<circle cx="231.5" cy="321.9" r="1.49"/>
</g>
<g fill="#000">
<path d="M155.4 21l.6 3.5h-1.1zM154.9 72.6h1.1l-.6 3.5zM226.8 78.5l3.2 1.5-3.5-.4zM227.6 77.6l.8-.8 2.1 2.9zM155.4 85l.6 3.5h-1.1zM231.1 81.9l-.4 3.6-1.1-.3zM232.6 81.8l2.9 2.1-.8 .8zM176.4 135.7l3.6-.6v1.2zM222.5 135.1l3.4 .6-3.4 .6zM176.4 150.5l3.6-.6v1.2zM210.4 149.9l3.6 .6-3.6 .6zM92.2 175h1.2l-.7 3.5z"/>
<path d="M123.9 161l.6 3.4h-1.2zM146.9 161l.6 3.4h-1.2zM156.5 161l.6 3.4h-1.1zM166.8 161l.5 3.4h-1.1zM166.2 168.7h1.1l-.5 3.6zM214.8 178.6l3.5-.5-3.2 1.6zM251.7 161l.6 3.4h-1.2zM251.1 167.5h1.2l-.6 3.5zM263.8 161l.6 3.4h-1.2zM276 161l.6 3.4h-1.2zM71.2 197.4l3.5 .6-3.5 .6zM71.4 182.8l2.9 1.9-3.4-.9z"/>
<path d="M82.9 186.7l2.7 2.3-3.3-1.3zM83 184.5l.9-.8 2 2.9zM88.2 187.3l1-.6 1.3 3.3zM91.1 194.4l1-.5 1.3 3.3zM93.7 195.5l2.3 2.7-1 .6zM98.6 196.5l3.3 1.2-.6 1.1zM103.5 180.5l.9 .8-2.9 2.1zM108.1 195.6l2.9-2.1-2.1 2.9zM108.1 181.4h1.2l-.6 3.6zM113.6 190.1l.8 .9-2.9 2zM176.4 192.7l3.6-.5v1.1zM188 192.2l3.5 .5-3.5 .6z"/>
<path d="M263.2 184.4h1.2l-.6 3.6zM275.4 193.9h1.2l-.6 3.5zM79.8 204.2l2.9-2.1-2 2.9zM86.4 209.7l-1.2 3.3-1-.6zM88.8 204.6l1 .6-2.3 2.7zM94.3 198.8l2.3 2.7-1.1 .6zM98.3 198.9l2.9 2.1-.9 .8zM156 211h1.1l-.6 3.5zM187.4 218.9l3.4-1.2-2.8 2.2zM192.2 216.9l2.7-2.2 .6 .9zM80.6 221.2l1.8 3.1-1 .4zM92 224l2 2.9-1 .5z"/>
<path d="M123.3 221.2h1.2l-.6 3.5zM146.3 221.2h1.2l-.6 3.5zM176.4 234.7l3.6-.6v1.2zM230.8 234.1l3.5 .6-3.5 .6zM176.4 245.1l3.6-.6v1.2zM247.2 244.5l3.5 .6-3.5 .6zM165.8 300.1l.6 3.4h-1.2zM204.4 319.1l2.7 2.2-3.3-1.2zM209.8 322.8l3.3 1.3-.6 1zM226.5 322.7l3.5-.4-3.2 1.5zM226.8 324.1l3.3-1.3-2.7 2.3zM228 325.6l2.5-2.4-1.6 3.1z"/>
<path d="M232.8 321.3l2.7-2.3 .6 1zM165.2 378h1.2l-.6 3.5z"/>
</g>
<text font-size="7" x="21.5" y="283" transform="rotate(90 21.5 283)">Gripper</text>
<g font-size="4.9">
<text x="156.9" y="40.9" transform="rotate(90 156.9 40.9)">110.12</text>
<text x="204" y="71.2" transform="rotate(16 204 71.2)">R3</text>
<text x="220.9" y="67.9" transform="rotate(45 220.9 67.9)">Ø6</text>
<text x="156.9" y="92.9" transform="rotate(90 156.9 92.9)">17.91</text>
<text x="228.4" y="97.4" transform="rotate(105 228.4 97.4)">R3.1</text>
<text x="198.5" y="134.3">99</text>
<text x="66.7" y="146.4" transform="rotate(60 66.7 146.4)">Ø12.5</text>
<text x="95.5" y="145.2" transform="rotate(92 95.5 145.2)">R28.5</text>
<text x="192.4" y="149">75</text>
<text x="57.5" y="156" transform="rotate(45 57.5 156)">Ø35</text>
<text x="33.2" y="164.5" transform="rotate(24 33.2 164.5)">R39</text>
<text x="110.2" y="163.7" transform="rotate(90 110.2 163.7)">R4.55</text>
<text x="136.6" y="170.1" transform="rotate(135 136.6 170.1)">Ø1.5</text>
<text x="265.3" y="168.7" transform="rotate(90 265.3 168.7)">54.01</text>
<text x="277.5" y="173.4" transform="rotate(90 277.5 173.4)">73.01</text>
<text x="168.2" y="177" transform="rotate(90 168.2 177)">22.6</text>
<text x="253.2" y="175.8" transform="rotate(90 253.2 175.8)">20.1</text>
<text x="125.3" y="185.2" transform="rotate(90 125.3 185.2)">127.59</text>
<text x="148.4" y="185.2" transform="rotate(90 148.4 185.2)">127.57</text>
<text x="158" y="180.1" transform="rotate(90 158 180.1)">107.22</text>
<text x="181.3" y="191.3">30</text>
<text x="60.3" y="196.6">R3</text>
<text x="176.6" y="194" transform="rotate(161 176.6 194)">R3.6</text>
<text x="105.2" y="214.4" transform="rotate(60 105.2 214.4)">Ø3.6</text>
<text x="127.8" y="211.7" transform="rotate(30 127.8 211.7)">Ø30</text>
<text x="43.5" y="225" transform="rotate(90 43.5 225)">UNLZ</text>
<text x="62.4" y="224.6" transform="rotate(135 62.4 224.6)">Ø53</text>
<text x="77.3" y="227.9" transform="rotate(121 77.3 227.9)">Ø4.1</text>
<text x="85.8" y="230.8" transform="rotate(69 85.8 230.8)">R2</text>
<text x="96.7" y="230.7" transform="rotate(66 96.7 230.7)">R16</text>
<text x="170.1" y="231.2" transform="rotate(150 170.1 231.2)">Ø3.2</text>
<text x="197.7" y="233.3">115.75</text>
<text x="207.3" y="243.7">148.5</text>
<text x="43.5" y="249" transform="rotate(90 43.5 249)">Proyecto M.</text>
<text x="43.5" y="283" transform="rotate(90 43.5 283)">diego ibanez</text>
<text x="263.9" y="305.1" transform="rotate(150 263.9 305.1)">Ø6.2</text>
<text x="190.8" y="310.1" transform="rotate(30 190.8 310.1)">Ø6</text>
<text x="207.9" y="329.9" transform="rotate(165 207.9 329.9)">R3</text>
<text x="167.3" y="333.1" transform="rotate(90 167.3 333.1)">162.86</text>
<text x="225.7" y="332" transform="rotate(127 225.7 332)">R3.1</text>
<text x="6.3" y="393.1" transform="rotate(90 6.3 393.1)">1/1</text>
</g>
<g font-size="3.5">
<text x="22.6" y="10.5" transform="rotate(90 22.6 10.5)">F</text>
<text x="70.5" y="10.4" transform="rotate(90 70.5 10.4)">E</text>
<text x="118.3" y="10.2" transform="rotate(90 118.3 10.2)">D</text>
<text x="166.1" y="10.2" transform="rotate(90 166.1 10.2)">C</text>
<text x="214" y="10.4" transform="rotate(90 214 10.4)">B</text>
<text x="261.8" y="10.4" transform="rotate(90 261.8 10.4)">A</text>
<text x="1.2" y="33.1" transform="rotate(90 1.2 33.1)">1</text>
<text x="283.2" y="33.1" transform="rotate(90 283.2 33.1)">1</text>
<text x="1.2" y="83" transform="rotate(90 1.2 83)">2</text>
<text x="283.2" y="83.1" transform="rotate(90 283.2 83.1)">2</text>
<text x="1.2" y="133" transform="rotate(90 1.2 133)">3</text>
<text x="283.2" y="133" transform="rotate(90 283.2 133)">3</text>
<text x="1.2" y="183.1" transform="rotate(90 1.2 183.1)">4</text>
<text x="283.2" y="183.1" transform="rotate(90 283.2 183.1)">4</text>
<text x="1.3" y="233" transform="rotate(90 1.3 233)">5</text>
<text x="283.3" y="233" transform="rotate(90 283.3 233)">5</text>
<text x="1.2" y="283" transform="rotate(90 1.2 283)">6</text>
<text x="283.2" y="283" transform="rotate(90 283.2 283)">6</text>
<text x="1.2" y="333" transform="rotate(90 1.2 333)">7</text>
<text x="283.2" y="333" transform="rotate(90 283.2 333)">7</text>
<text x="1.2" y="383" transform="rotate(90 1.2 383)">8</text>
<text x="283.2" y="383" transform="rotate(90 283.2 383)">8</text>
<text x="22.6" y="405.4" transform="rotate(90 22.6 405.4)">F</text>
<text x="70.5" y="405.3" transform="rotate(90 70.5 405.3)">E</text>
<text x="118.3" y="405.2" transform="rotate(90 118.3 405.2)">D</text>
<text x="166.1" y="405.2" transform="rotate(90 166.1 405.2)">C</text>
<text x="214" y="405.3" transform="rotate(90 214 405.3)">B</text>
<text x="261.8" y="405.3" transform="rotate(90 261.8 405.3)">A</text>
</g>
<g font-size="2.5">
<text x="49.2" y="225" transform="rotate(90 49.2 225)">Dept.</text>
<text x="49.2" y="249" transform="rotate(90 49.2 249)">Technical reference</text>
<text x="29.2" y="283" transform="rotate(90 29.2 283)">Title</text>
<text x="39.2" y="283" transform="rotate(90 39.2 283)">Document type</text>
<text x="49.2" y="283" transform="rotate(90 49.2 283)">Created by</text>
<text x="12.2" y="344" transform="rotate(90 12.2 344)">Rev.</text>
<text x="29.2" y="344" transform="rotate(90 29.2 344)">DWG No.</text>
<text x="39.2" y="344" transform="rotate(90 39.2 344)">Document status</text>
<text x="49.2" y="344" transform="rotate(90 49.2 344)">Approved by</text>
<text x="12.2" y="354" transform="rotate(90 12.2 354)">Date of issue</text>
<text x="12.2" y="390" transform="rotate(90 12.2 390)">Sheet</text>
</g>
</svg>
